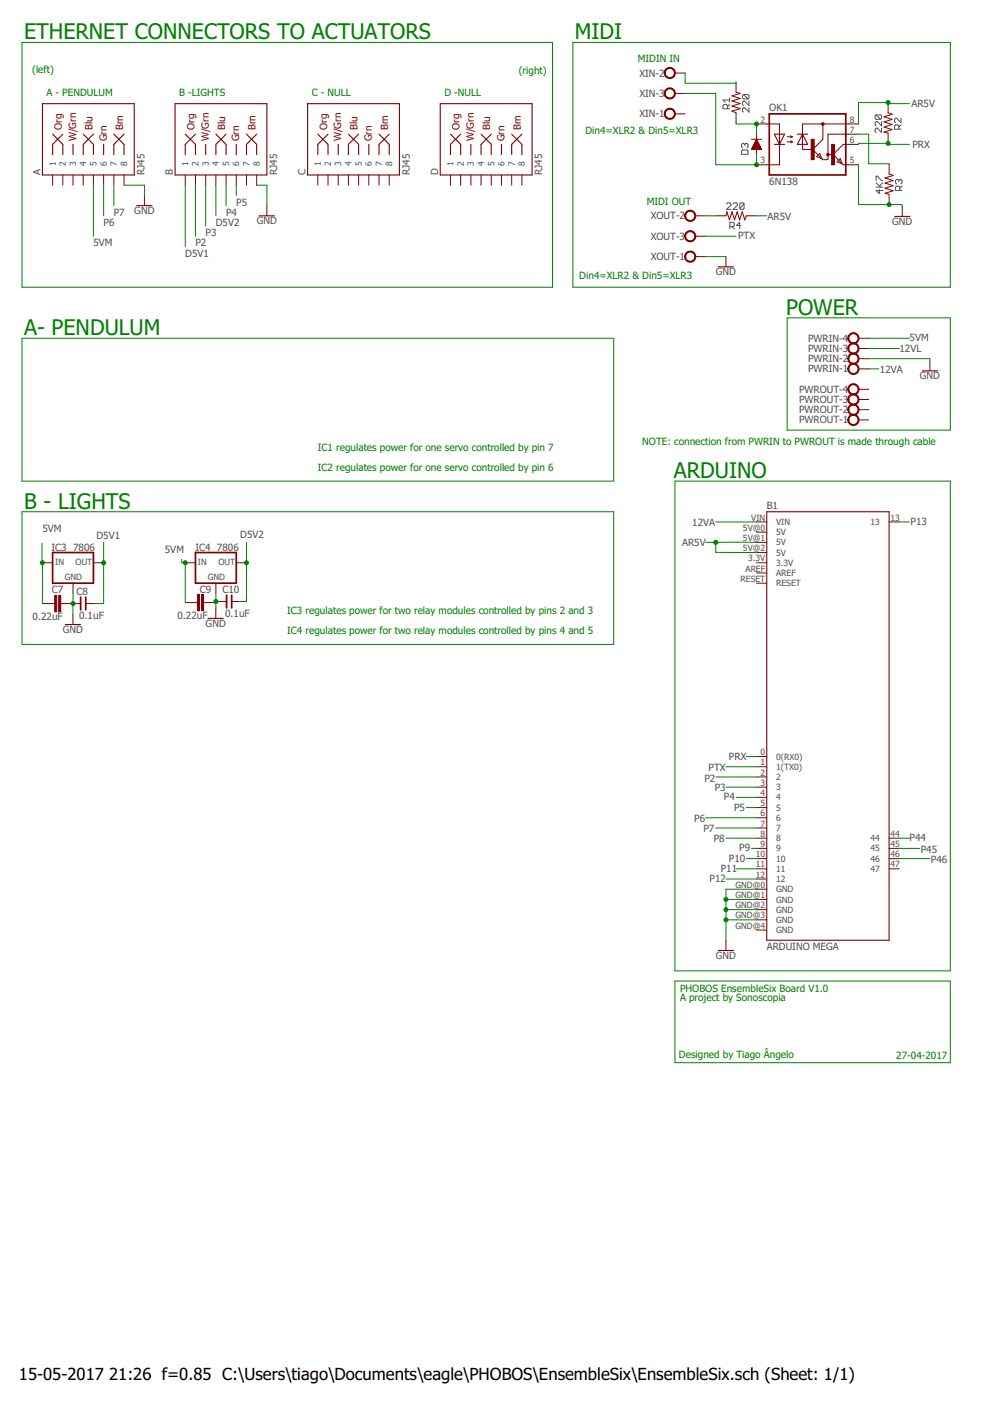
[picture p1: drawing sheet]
<svg xmlns="http://www.w3.org/2000/svg" width="210mm" height="297mm" viewBox="0 0 210 297" stroke-linecap="round" stroke-linejoin="round" font-family="sans-serif">
<g fill="none" stroke="#505050" stroke-width=".21">
<path d="M153.9 23v-.7l-.2-.2h-.5l-.2 .2v.7h1.4M154.4 22.1l-.5 .5M154.4 21.2h-1.4l.5 .4M154.4 20.7v.9M156.9 32l.2-.3h1l.2 .3v.6h-1.4zM157.3 20h1l.2 .2v.5l-.2 .2M157.3 20l-.2 .2v.5l.2 .2h1M157.3 20l1 .9M157.6 30.6l.2-.3 .5 .3v.4l-.2 .3M157.6 30.6l-.2-.3-.5 .3v.4l.2 .3M157.6 30.6v.2M158.5 21.4v.9l-.9-.9-.5 .2v.5l.2 .2"/>
<path d="M158.5 22.8v.9l-.9-.9-.5 .2v.5l.2 .2M185.4 39.6h1.4M185.4 38.7l.9 .9M185.4 38.2v-.9h.2l.9 .9h.3M185.4 24.3h.9l.2 .3v.4l-.2 .3M185.4 24.3l-.2 .3v.4l.2 .3h.9M185.4 24.3l.9 1M186.5 25.7v.9l-.9-.9-.4 .3v.4l.2 .2M186.5 27.1v.9l-.9-.9-.4 .2v.5l.2 .2M186.8 38.7l-.7 .7M190.2 27.3v-.7l-.3-.2h-.4l-.2 .2v.7h1.3M190.2 38.2v.2"/>
<path d="M190.2 38.2l-.3-.2-.4 .2v.5l.2 .2M190.2 38.2l.2-.2 .5 .2v.5l-.3 .2M190.6 25v1l-.9-1-.4 .3v.4l.2 .3M190.6 26.4l-.4 .5M190.9 39.4l-.5 .4M153.7 43.2l.3-.3h.4l.3 .3v.2l-1 .9h1M154.4 47.9h.7l.3-.2v-.5l-.3-.2h-.7v1.4M154.9 47.9l.5 .5M155.1 43.2l.3-.3h.4l.2 .3v.2l-.9 .9h.9M156.7 47.7h-.9l.7-.7v1.4M157.4 43.2v.9l-.2 .2h-.4l-.3-.2M157.4 43.2l-.2-.3h-.4l-.3 .3v.9"/>
<path d="M157.4 43.2l-.9 .9M186.1 40.1v.9l-.7-.7h1.4M190.4 40.3v-.7l-.2-.2h-.5l-.2 .2v.7h1.4"/>
</g>
<g fill="none" stroke="#800000" stroke-width=".23">
<path d="M9 21.9h19.4v15.1h-19.4zM11.1 28.4l2.2 2.1v2.2M13.3 28.4l-2.2 2.1v2.2M15.5 30.5v2.2M17.6 28.4l2.2 2.1v2.2M19.8 28.4l-2.2 2.1v2.2M21.9 30.5v2.2M24.1 28.4l2.1 2.1v2.2M26.2 28.4l-2.1 2.1v2.2M37 21.9h19.5v15.1h-19.5zM39.2 28.4l2.2 2.1v2.2M41.4 28.4l-2.2 2.1v2.2"/>
<path d="M43.5 30.5v2.2M45.7 28.4l2.1 2.1v2.2M47.8 28.4l-2.1 2.1v2.2M50 30.5v2.2M52.2 28.4l2.1 2.1v2.2M54.3 28.4l-2.1 2.1v2.2M65.1 21.9h19.4v15.1h-19.4zM67.2 28.4l2.2 2.1v2.2M69.4 28.4l-2.2 2.1v2.2M71.6 30.5v2.2M73.7 28.4l2.2 2.1v2.2M75.9 28.4l-2.2 2.1v2.2"/>
<path d="M78 30.5v2.2M80.2 28.4l2.2 2.1v2.2M82.4 28.4l-2.2 2.1v2.2M93.2 21.9h19.4v15.1h-19.4zM95.3 28.4l2.2 2.1v2.2M97.5 28.4l-2.2 2.1v2.2M99.6 30.5v2.2M101.8 28.4l2.1 2.1v2.2M103.9 28.4l-2.1 2.1v2.2M106.1 30.5v2.2M108.3 28.4l2.1 2.1v2.2M110.4 28.4l-2.1 2.1v2.2"/>
<path d="M163.9 28.4h2.1l-1.1 2.1zM163.9 30.5h2.1M164.9 28.4v2.1M168.7 28.4h2.2M169.8 28.4l1.1 2.1h-2.2zM169.8 28.4v2.1M28.9 43.5h3.3M54.8 45.7h3.3M152 56.5h3.2M189.3 45.8h3.3M195.2 78.5h3.2M162.2 108.3h25.9v90.6h-25.9z"/>
<path d="M13.8 132.1h3.3M44 130.8h3.3M152 201.1h3.2"/>
</g>
<g fill="none" stroke="#800000" stroke-width=".21">
<path d="M142.8 15.5h2.2M142.8 19.8h2.2M155.7 17.4v2.1l.9 .2-1.7 .6 1.7 .5-1.7 .6 1.7 .5-1.7 .5 1.7 .6-1.7 .5 .8 .4v2.1M11.1 37v2.2M13.3 37v2.2M15.5 37v2.2M17.6 37v2.2M19.8 37v2.2M21.9 37v2.2M24.1 37v2.2M26.2 37v2.2M39.2 37v2.2"/>
<path d="M41.4 37v2.2M43.5 37v2.2M45.7 37v2.2M47.8 37v2.2M50 37v2.2M52.2 37v2.2M54.3 37v2.2M67.2 37v2.2M69.4 37v2.2M71.6 37v2.2M73.7 37v2.2M75.9 37v2.2"/>
<path d="M78 37v2.2M80.2 37v2.2M82.4 37v2.2M95.3 37v2.2M97.5 37v2.2M99.6 37v2.2M101.8 37v2.2M103.9 37v2.2M106.1 37v2.2M108.3 37v2.2M110.4 37v2.2M142.8 24.1h2.2"/>
<path d="M159 29.5h2.2M159 31.5h2.1M159.1 31.5h2M159.1 31.3h1.9M159.2 31.2h1.8M159.2 31.2h1.7M159.3 31.1h1.6M159.3 31h1.5M159.4 30.9h1.4M159.4 30.8h1.3M159.5 30.7h1.2M159.5 30.6h1.1"/>
<path d="M159.6 30.5h1M159.6 30.4h.9M159.7 30.3h.8M159.7 30.2h.7M159.8 30.1h.6M159.8 30h.5M159.9 29.9h.4M159.9 29.8h.3M160 29.7h.2M160 29.6h.1M160.1 26.2h4.8v2.2M160.1 29.5l1.1 2.1h-2.2z"/>
<path d="M160.1 28.4v1.1M160.1 31.6v1.1M164.9 30.5v4.4h-4.8M166.6 28.9h1M166.6 30h1M167.3 28.7l.3 .2M167.3 29.8l.3 .2M167.6 28.9l-.3 .2M167.6 30l-.3 .2M169.8 30.5v1.1h2.2M172 31.6l1.9 2M173.5 32.5l.4 1.1-1.1-.5z"/>
<path d="M174.1 26.2v3.3l-2.1 2.1M175.2 32.7h1.1M176.3 32.7l1.9 1.9M177.1 34.2l.7-.6 .4 1zM178.2 34.6l.2 .3h3.3M181.7 28.4h-6.5v5.4h-1.1l-.2-.2M181.7 26.2h-11.9v2.2M181.7 30.5h-3.3l-2.1 2.2M187.9 21.7v2.2l.9 .3-1.8 .5 1.8 .6-1.8 .5 1.8 .5-1.8 .6 1.8 .5-1.8 .6 .9 .2v2.1M188.1 34.6v2.2l.9 .3-1.7 .6 1.7 .5-1.7 .5 1.7 .6-1.7 .5 1.7 .6-1.7 .5 .8 .2v2.2M30.6 41.3v2.2M56.5 43.5v2.2"/>
<path d="M147.1 54.3h2.2M147.1 45.7h2.2M147.1 50h2.2M151.4 45.7h2.2l.2-.9 .5 1.7 .6-1.7 .5 1.7 .6-1.7 .5 1.7 .6-1.7 .5 1.7 .3-.8h2.2M153.6 54.3v2.2M190.9 43.6v2.2M181.7 78h2.1M181.7 75.9h2.1M181.7 73.7h2.1M181.7 71.6h2.1M196.8 76.3v2.2M181.7 88.8h2.1"/>
<path d="M181.7 86.7h2.1M181.7 84.5h2.1M181.7 82.4h2.1M9 119.1h2.1M19.8 119.1h2.1M39.2 119.1h2.2M50 119.1h2.2M160.1 112.6h2.1M160.1 114.7h2.1M160.1 110.4h2.1M160.1 116.9h2.1M160.1 119.1h2.1"/>
<path d="M188.1 110.4h2.2M9 127.7h2.6M12.9 127.7h4.2M15.4 130v2.1M15.5 123.4v2.1M18.1 127.7h1.7M39.2 127.5h2.6M43.1 127.5h2.6M45.7 128.7v2.1M45.7 123.4v2.1M46.3 127.3h1.6M49 127.3h1.6"/>
<path d="M160.1 123.4h2.1M160.1 121.2h2.1M160.1 162.2h2.1M160.1 164.4h2.1M160.1 166.5h2.1M160.1 168.7h2.1M160.1 170.9h2.1M160.1 173h2.1M160.1 175.2h2.1M160.1 177.3h2.1M160.1 179.5h2.1M160.1 160.1h2.1"/>
<path d="M188.1 177.3h2.2M188.1 179.5h2.2M153.6 198.9v2.2M160.1 181.7h2.1M160.1 196.8h2.1M160.1 183.8h2.1M160.1 186h2.1M160.1 188.1h2.1M160.1 190.3h2.1M160.1 192.4h2.1M160.1 194.6h2.1M188.1 181.7h2.2"/>
<path d="M188.1 183.8h2.2"/>
</g>
<path d="M162.8 24.1h16.2v12.9h-16.2zM11.1 116.9h8.7v6.5h-8.7zM41.4 116.9h8.6v6.5h-8.6zM17.1 126.3v2.7M18.1 126.3v2.7M47.9 125.9v2.7M49 125.9v2.7" fill="none" stroke="#800000" stroke-width=".36"/>
<g fill="#800000" stroke="#800000" stroke-width=".21">
<path d="M140.9 23.2a1.18 1.18 0 0 1 1.9 .3 1.18 1.18 0 0 1-.8 1.7 1.18 1.18 0 0 1-1.5-1.1h.3a.97 .97 0 0 1 1.3-.9 .97 .97 0 0 1 .3 1.6 .97 .97 0 0 1-1.6-.5v-.2h-.3z" fill-rule="evenodd"/>
<path d="M140.9 14.6a1.18 1.18 0 0 1 1.9 .3 1.18 1.18 0 0 1-.8 1.7 1.18 1.18 0 0 1-1.5-1.1h.3a.97 .97 0 0 1 1.3-1 .97 .97 0 0 1 .3 1.6 .97 .97 0 0 1-1.6-.4v-.2h-.3z" fill-rule="evenodd"/>
<path d="M140.9 18.9a1.18 1.18 0 0 1 1.9 .3 1.18 1.18 0 0 1-.8 1.7 1.18 1.18 0 0 1-1.5-1.1h.3a.97 .97 0 0 1 1.3-1 .97 .97 0 0 1 .3 1.7 .97 .97 0 0 1-1.6-.5v-.2h-.3z" fill-rule="evenodd"/>
<path d="M145.2 53.4a1.18 1.18 0 0 1 1.9 .3 1.18 1.18 0 0 1-.8 1.7 1.18 1.18 0 0 1-1.4-1.1h.2a.97 .97 0 0 1 1.3-.9 .97 .97 0 0 1 .3 1.6 .97 .97 0 0 1-1.6-.4v-.3h-.2z" fill-rule="evenodd"/>
<path d="M145.2 44.8a1.18 1.18 0 0 1 1.9 .3 1.18 1.18 0 0 1-.8 1.7 1.18 1.18 0 0 1-1.4-1.1h.2a.97 .97 0 0 1 1.3-.9 .97 .97 0 0 1 .3 1.6 .97 .97 0 0 1-1.6-.5v-.2h-.2z" fill-rule="evenodd"/>
<path d="M145.2 49.1a1.18 1.18 0 0 1 1.9 .3 1.18 1.18 0 0 1-.8 1.7 1.18 1.18 0 0 1-1.4-1.1h.2a.97 .97 0 0 1 1.3-.9 .97 .97 0 0 1 .3 1.6 .97 .97 0 0 1-1.6-.5v-.2h-.2z" fill-rule="evenodd"/>
<path d="M179.8 77.2a1.19 1.19 0 0 1 1.8 .3 1.19 1.19 0 0 1-.7 1.7 1.19 1.19 0 0 1-1.5-1.2h.2a.97 .97 0 0 1 1.4-.8 .97 .97 0 0 1 .2 1.7 .97 .97 0 0 1-1.6-.6v-.3h-.2z" fill-rule="evenodd"/>
<path d="M179.8 75a1.19 1.19 0 0 1 1.8 .3 1.19 1.19 0 0 1-.7 1.7 1.19 1.19 0 0 1-1.5-1.1h.2a.97 .97 0 0 1 1.5-.8 .97 .97 0 0 1 .1 1.6 .97 .97 0 0 1-1.6-.5v-.3h-.2z" fill-rule="evenodd"/>
<path d="M179.8 72.9a1.19 1.19 0 0 1 1.8 .3 1.19 1.19 0 0 1-.7 1.7 1.19 1.19 0 0 1-1.5-1.2h.2a.97 .97 0 0 1 1.5-.8 .97 .97 0 0 1 .1 1.7 .97 .97 0 0 1-1.6-.6v-.3h-.2z" fill-rule="evenodd"/>
<path d="M179.8 70.7a1.19 1.19 0 0 1 1.8 .3 1.19 1.19 0 0 1-.7 1.7 1.19 1.19 0 0 1-1.5-1.1h.2a.97 .97 0 0 1 1.5-.8 .97 .97 0 0 1 .1 1.6 .97 .97 0 0 1-1.6-.6v-.2h-.2z" fill-rule="evenodd"/>
<path d="M179.8 88a1.19 1.19 0 0 1 1.8 .3 1.19 1.19 0 0 1-.7 1.7 1.19 1.19 0 0 1-1.5-1.2h.2a.97 .97 0 0 1 1.4-.8 .97 .97 0 0 1 .2 1.7 .97 .97 0 0 1-1.6-.6v-.3h-.2z" fill-rule="evenodd"/>
<path d="M179.8 85.8a1.19 1.19 0 0 1 1.8 .3 1.19 1.19 0 0 1-.7 1.7 1.19 1.19 0 0 1-1.5-1.1h.2a.97 .97 0 0 1 1.4-.8 .97 .97 0 0 1 .2 1.6 .97 .97 0 0 1-1.6-.6v-.2h-.2z" fill-rule="evenodd"/>
<path d="M179.8 83.7a1.19 1.19 0 0 1 1.8 .3 1.19 1.19 0 0 1-.7 1.7 1.19 1.19 0 0 1-1.5-1.2h.2a.97 .97 0 0 1 1.4-.8 .97 .97 0 0 1 .2 1.6 .97 .97 0 0 1-1.6-.5v-.3h-.2z" fill-rule="evenodd"/>
<path d="M179.8 81.5a1.19 1.19 0 0 1 1.8 .3 1.19 1.19 0 0 1-.7 1.7 1.19 1.19 0 0 1-1.5-1.1h.2a.97 .97 0 0 1 1.4-.9 .97 .97 0 0 1 .2 1.7 .97 .97 0 0 1-1.6-.6v-.2h-.2z" fill-rule="evenodd"/>
<circle cx="174.1" cy="26.2" r=".29"/>
<circle cx="175.2" cy="32.7" r=".29"/>
</g>
<g fill="#800000" stroke="#800000" stroke-width=".21">
<path d="M171.6 29.5h.7v4.3h-.7z"/>
<path d="M176 30.5h.6v4.4h-.6z"/>
<path d="M11.6 126h.4v3.4h-.4z"/>
<path d="M12.4 126h.4v3.4h-.4z"/>
<path d="M41.8 125.8h.4v3.4h-.4z"/>
<path d="M42.7 125.8h.4v3.4h-.4z"/>
</g>
<g fill="none" stroke="#008000" stroke-width=".21">
<path d="M4.7 9h112.2v51.8h-112.2zM121.2 9h79.9v51.8h-79.9zM145 19.8h6.4v15.1h8.7v-2.2M145 15.5v2.1h10.7v-.2M19.8 39.2v10.8M21.9 39.2v6.5M24.1 39.2v4.3M26.2 39.2h4.4v2.1M39.2 39.2v12.9M41.4 39.2v10.8M43.5 39.2v8.6M45.7 39.2v6.5"/>
<path d="M47.8 39.2v4.3M50 39.2v2.1M54.3 39.2h2.2v4.3M155.7 26v.2h4.4v2.2M181.7 34.9v8.4h9.1l.1 .3M181.7 30.5v-.2h6.2v.2h4.5M181.7 28.4h2.1v6.2h4.3M192.4 21.9h-4.5v-.2h-6.2v4.5M149.3 54.3h4.3M149.3 50h6.5M149.3 45.7h2.1M160.1 45.7h2.1"/>
<path d="M4.7 71.6h125.2v30.2h-125.2zM166.6 67.2h34.5v23.8h-34.5zM183.8 75.9h13v.4M183.8 73.7h6.5M183.8 71.6h8.6M183.8 78h2.2M4.7 108.3h125.2v28h-125.2zM8.9 114.9l.1 12.8M21.9 114.7v13h-2.1M38.5 118.4v.7h.7v8.4M52.2 114.7v12.6h-1.6M142.8 101.8h58.3v103.6h-58.3z"/>
<path d="M149.3 114.7h2.1M151.4 110.4h8.7M151.4 114.7v2.2h8.7M151.4 114.7h8.7M190.3 110.4h2.1M15.4 127.7h.1M15.5 125.5l-.1 4.5M45.7 128.7h.1M45.7 125.5v3.2M45.7 127.3h.6M149.3 173h10.8M151.4 164.4h8.7"/>
<path d="M151.4 175.2h8.7M153.6 166.5h6.5M153.6 177.3h6.5M153.6 162.2h6.5M155.8 168.7h4.3M157.9 170.9h2.2M157.9 160.1h2.2M159 179.5h1.1M190.3 177.3h2.1M190.3 179.5h4.3M153.6 190.3h6.5M153.6 192.4h6.5"/>
<path d="M153.6 194.6h6.5M153.6 186h6.5M155.8 183.8h4.3M157.9 181.7h2.2M160.1 188.1h-6.5v10.8M190.3 181.7h6.5M142.8 207.6h58.3v17.2h-58.3z"/>
</g>
<g fill="#008000" stroke="#008000" stroke-width=".21">
<circle cx="188.1" cy="43.3" r=".42"/>
<circle cx="153.6" cy="190.3" r=".42"/>
<circle cx="153.6" cy="192.4" r=".42"/>
<circle cx="153.6" cy="194.6" r=".42"/>
<circle cx="15.5" cy="127.7" r=".42"/>
<circle cx="45.7" cy="127.3" r=".42"/>
<circle cx="160.1" cy="34.9" r=".42"/>
<circle cx="160.1" cy="26.2" r=".42"/>
<circle cx="187.9" cy="30.3" r=".42"/>
<circle cx="151.4" cy="114.7" r=".42"/>
<circle cx="187.9" cy="21.7" r=".42"/>
<circle cx="9" cy="119.1" r=".42"/>
<circle cx="39.2" cy="119.1" r=".42"/>
<circle cx="21.9" cy="119.1" r=".42"/>
<circle cx="52.2" cy="119.1" r=".42"/>
</g>
<g font-size="4.6" fill="#008000">
<text x="5.1" y="8.3">ETHERNET CONNECTORS TO ACTUATORS</text>
<text x="121.7" y="8.3">MIDI</text>
<text x="5.1" y="70.9">A- PENDULUM</text>
<text x="166.3" y="66.6">POWER</text>
<text x="142.6" y="101.1">ARDUINO</text>
<text x="5.1" y="107.6">B - LIGHTS</text>
</g>
<g font-size="3.5">
<text x="4" y="292">15-05-2017</text>
<text x="23.1" y="292">21:26 f=0.85 C:\Users\tiago\Documents\eagle\PHOBOS\EnsembleSix\EnsembleSix.sch (Sheet: 1/1)</text>
</g>
<g font-size="2.1" fill="#008000">
<text x="6.8" y="15.4">(left)</text>
<text x="109.8" y="15.7">(right)</text>
<text x="135" y="13.1">MIDIN IN</text>
<text x="9.8" y="20.4">A - PENDULUM</text>
<text x="37.9" y="20.4">B -LIGHTS</text>
<text x="66" y="20.4">C - NULL</text>
<text x="94" y="20.4">D -NULL</text>
<text x="123.9" y="28.4">Din4=XLR2 &amp; Din5=XLR3</text>
<text x="136.8" y="43.3">MIDI OUT</text>
<text x="122.6" y="59">Din4=XLR2 &amp; Din5=XLR3</text>
<text x="67.3" y="95.3">IC1 regulates power for one servo controlled by pin 7</text>
<text x="135.9" y="94.2">NOTE: connection from PWRIN to PWROUT is made through cable</text>
<text x="67.3" y="99.6">IC2 regulates power for one servo controlled by pin 6</text>
<text x="60.8" y="129.9">IC3 regulates power for two relay modules controlled by pins 2 and 3</text>
<text x="60.8" y="134.2">IC4 regulates power for two relay modules controlled by pins 4 and 5</text>
<text x="143.9" y="209.9">PHOBOS EnsembleSix Board V1.0</text>
<text x="143.9" y="211.9">A project by Sonoscopia</text>
<text x="143.7" y="223.8">Designed by Tiago Ângelo</text>
<text x="189.6" y="224">27-04-2017</text>
</g>
<g font-size="2.1" fill="#505050">
<text x="135.3" y="16.2">XIN-2</text>
<text x="135.3" y="20.5">XIN-3</text>
<text x="162.8" y="23.5">OK1</text>
<text x="192.8" y="22.6">AR5V</text>
<text x="135.3" y="24.8">XIN-1</text>
<text x="193.1" y="31.4">PRX</text>
<text x="8.5" y="37" transform="rotate(-90 8.5 37)">A</text>
<text x="30.6" y="37" transform="rotate(-90 30.6 37)">RJ45</text>
<text x="36.6" y="37" transform="rotate(-90 36.6 37)">B</text>
<text x="58.6" y="37" transform="rotate(-90 58.6 37)">RJ45</text>
<text x="64.7" y="37" transform="rotate(-90 64.7 37)">C</text>
<text x="86.7" y="37" transform="rotate(-90 86.7 37)">RJ45</text>
<text x="92.7" y="37" transform="rotate(-90 92.7 37)">D</text>
<text x="114.7" y="37" transform="rotate(-90 114.7 37)">RJ45</text>
<text x="162.8" y="39.2">6N138</text>
<text x="21.9" y="47.8">P6</text>
<text x="24.1" y="45.7">P7</text>
<text x="28.4" y="45.2">GND</text>
<text x="45.7" y="47.8">D5V2</text>
<text x="47.8" y="45.7">P4</text>
<text x="50" y="43.5">P5</text>
<text x="54.3" y="47.4">GND</text>
<text x="137.7" y="46.4">XOUT-2</text>
<text x="162.4" y="46.5">AR5V</text>
<text x="188.8" y="47.5">GND</text>
<text x="19.8" y="52.1">5VM</text>
<text x="41.4" y="52.1">P2</text>
<text x="43.5" y="50">P3</text>
<text x="137.7" y="50.7">XOUT-3</text>
<text x="156.2" y="50.6">PTX</text>
<text x="39.2" y="54.3">D5V1</text>
<text x="137.7" y="55">XOUT-1</text>
<text x="151.5" y="58.2">GND</text>
<text x="171" y="76.6">PWRIN-2</text>
<text x="171" y="74.5">PWRIN-3</text>
<text x="171" y="72.3">PWRIN-4</text>
<text x="190.3" y="74.4">12VL</text>
<text x="192.5" y="72.2">5VM</text>
<text x="169.1" y="83.1">PWROUT-4</text>
<text x="171" y="78.8">PWRIN-1</text>
<text x="186.2" y="78.9">12VA</text>
<text x="194.6" y="80.2">GND</text>
<text x="169.1" y="89.6">PWROUT-1</text>
<text x="169.1" y="87.4">PWROUT-2</text>
<text x="169.1" y="85.3">PWROUT-3</text>
<text x="162.2" y="107.6">B1</text>
<text x="9" y="112.6">5VM</text>
<text x="50.9" y="113.9">D5V2</text>
<text x="146.5" y="111.3">12VA</text>
<text x="192.7" y="111.1">P13</text>
<text x="10.9" y="116.5">IC3</text>
<text x="15.4" y="116.5">7806</text>
<text x="20.4" y="114.1">D5V1</text>
<text x="34.9" y="116.9">5VM</text>
<text x="41.4" y="116.5">IC4</text>
<text x="45.9" y="116.5">7806</text>
<text x="144.3" y="115.6">AR5V</text>
<text x="11" y="125.4">C7</text>
<text x="16.2" y="125.9">C8</text>
<text x="42.3" y="125.4">C9</text>
<text x="47.1" y="125.4">C10</text>
<text x="6.9" y="131.1">0.22uF</text>
<text x="16.7" y="131">0.1uF</text>
<text x="37.5" y="130.9">0.22uF</text>
<text x="47.6" y="130.6">0.1uF</text>
<text x="13.3" y="133.8">GND</text>
<text x="43.5" y="132.6">GND</text>
<text x="154.2" y="160.7">PRX</text>
<text x="149.1" y="165.5">P2</text>
<text x="149.9" y="163.1">PTX</text>
<text x="151.2" y="167.4">P3</text>
<text x="146.9" y="173.9">P6</text>
<text x="153.2" y="169.4">P4</text>
<text x="155.3" y="171.5">P5</text>
<text x="148.9" y="176">P7</text>
<text x="151" y="178.2">P8</text>
<text x="192.5" y="178">P44</text>
<text x="152.5" y="184.5">P11</text>
<text x="154.2" y="182.3">P10</text>
<text x="156.4" y="180.1">P9</text>
<text x="194.8" y="180.4">P45</text>
<text x="197" y="182.5">P46</text>
<text x="150.1" y="186.6">P12</text>
<text x="151.5" y="202.8">GND</text>
<text x="162.2" y="201.1">ARDUINO MEGA</text>
</g>
<g font-size="2.1" fill="#800000">
<text x="13.1" y="27.5" transform="rotate(-90 13.1 27.5)">Org</text>
<text x="16.1" y="29.9" transform="rotate(-90 16.1 29.9)">W/Grn</text>
<text x="19.6" y="27.5" transform="rotate(-90 19.6 27.5)">Blu</text>
<text x="22.6" y="29.9" transform="rotate(-90 22.6 29.9)">Grn</text>
<text x="26" y="27.5" transform="rotate(-90 26 27.5)">Brn</text>
<text x="41.1" y="27.5" transform="rotate(-90 41.1 27.5)">Org</text>
<text x="44.2" y="29.9" transform="rotate(-90 44.2 29.9)">W/Grn</text>
<text x="47.6" y="27.5" transform="rotate(-90 47.6 27.5)">Blu</text>
<text x="50.6" y="29.9" transform="rotate(-90 50.6 29.9)">Grn</text>
<text x="54.1" y="27.5" transform="rotate(-90 54.1 27.5)">Brn</text>
<text x="69.2" y="27.5" transform="rotate(-90 69.2 27.5)">Org</text>
<text x="72.2" y="29.9" transform="rotate(-90 72.2 29.9)">W/Grn</text>
<text x="75.7" y="27.5" transform="rotate(-90 75.7 27.5)">Blu</text>
<text x="78.7" y="29.9" transform="rotate(-90 78.7 29.9)">Grn</text>
<text x="82.2" y="27.5" transform="rotate(-90 82.2 27.5)">Brn</text>
<text x="97.3" y="27.5" transform="rotate(-90 97.3 27.5)">Org</text>
<text x="100.3" y="29.9" transform="rotate(-90 100.3 29.9)">W/Grn</text>
<text x="103.7" y="27.5" transform="rotate(-90 103.7 27.5)">Blu</text>
<text x="106.8" y="29.9" transform="rotate(-90 106.8 29.9)">Grn</text>
<text x="110.2" y="27.5" transform="rotate(-90 110.2 27.5)">Brn</text>
</g>
<g font-size="1.8" fill="#505050">
<text x="160.9" y="25.9">2</text>
<text x="179.8" y="28.1">7</text>
<text x="179.8" y="25.9">8</text>
<text x="11.8" y="35" transform="rotate(-90 11.8 35)">1</text>
<text x="13.9" y="35" transform="rotate(-90 13.9 35)">2</text>
<text x="16.1" y="35" transform="rotate(-90 16.1 35)">3</text>
<text x="18.3" y="35" transform="rotate(-90 18.3 35)">4</text>
<text x="20.4" y="35" transform="rotate(-90 20.4 35)">5</text>
<text x="22.6" y="35" transform="rotate(-90 22.6 35)">6</text>
<text x="24.7" y="35" transform="rotate(-90 24.7 35)">7</text>
<text x="26.9" y="35" transform="rotate(-90 26.9 35)">8</text>
<text x="39.8" y="35" transform="rotate(-90 39.8 35)">1</text>
<text x="42" y="35" transform="rotate(-90 42 35)">2</text>
<text x="44.2" y="35" transform="rotate(-90 44.2 35)">3</text>
<text x="46.3" y="35" transform="rotate(-90 46.3 35)">4</text>
<text x="48.5" y="35" transform="rotate(-90 48.5 35)">5</text>
<text x="50.6" y="35" transform="rotate(-90 50.6 35)">6</text>
<text x="52.8" y="35" transform="rotate(-90 52.8 35)">7</text>
<text x="55" y="35" transform="rotate(-90 55 35)">8</text>
<text x="67.9" y="35" transform="rotate(-90 67.9 35)">1</text>
<text x="70.1" y="35" transform="rotate(-90 70.1 35)">2</text>
<text x="72.2" y="35" transform="rotate(-90 72.2 35)">3</text>
<text x="74.4" y="35" transform="rotate(-90 74.4 35)">4</text>
<text x="76.5" y="35" transform="rotate(-90 76.5 35)">5</text>
<text x="78.7" y="35" transform="rotate(-90 78.7 35)">6</text>
<text x="80.9" y="35" transform="rotate(-90 80.9 35)">7</text>
<text x="83" y="35" transform="rotate(-90 83 35)">8</text>
<text x="96" y="35" transform="rotate(-90 96 35)">1</text>
<text x="98.1" y="35" transform="rotate(-90 98.1 35)">2</text>
<text x="100.3" y="35" transform="rotate(-90 100.3 35)">3</text>
<text x="102.4" y="35" transform="rotate(-90 102.4 35)">4</text>
<text x="104.6" y="35" transform="rotate(-90 104.6 35)">5</text>
<text x="106.8" y="35" transform="rotate(-90 106.8 35)">6</text>
<text x="108.9" y="35" transform="rotate(-90 108.9 35)">7</text>
<text x="111.1" y="35" transform="rotate(-90 111.1 35)">8</text>
<text x="160.9" y="34.6">3</text>
<text x="179.8" y="34.6">5</text>
<text x="179.8" y="30.3">6</text>
<text x="157.2" y="112.3">5V@0</text>
<text x="159" y="110.1">VIN</text>
<text x="164.2" y="113.2">5V</text>
<text x="164.2" y="111.1">VIN</text>
<text x="184.2" y="111.1">13</text>
<text x="188.4" y="110.1">13</text>
<text x="11.7" y="119.6">IN</text>
<text x="16" y="119.6">OUT</text>
<text x="41.9" y="119.6">IN</text>
<text x="46.2" y="119.6">OUT</text>
<text x="157.2" y="114.4">5V@1</text>
<text x="157.2" y="116.6">5V@2</text>
<text x="158.3" y="118.8">3.3V</text>
<text x="164.2" y="115.4">5V</text>
<text x="164.2" y="117.5">5V</text>
<text x="164.2" y="119.7">3.3V</text>
<text x="13.7" y="122.7">GND</text>
<text x="43.9" y="122.7">GND</text>
<text x="156.7" y="123.1">RESET</text>
<text x="157.7" y="120.9">AREF</text>
<text x="164.2" y="124">RESET</text>
<text x="164.2" y="121.9">AREF</text>
<text x="160.9" y="161.9">1</text>
<text x="160.9" y="159.8">0</text>
<text x="164.2" y="160.7">0(RX0)</text>
<text x="160.9" y="164.1">2</text>
<text x="160.9" y="166.2">3</text>
<text x="164.2" y="162.9">1(TX0)</text>
<text x="164.2" y="165">2</text>
<text x="164.2" y="167.2">3</text>
<text x="160.9" y="168.4">4</text>
<text x="160.9" y="170.6">5</text>
<text x="160.9" y="172.7">6</text>
<text x="164.2" y="169.4">4</text>
<text x="164.2" y="171.5">5</text>
<text x="164.2" y="173.7">6</text>
<text x="160.9" y="174.9">7</text>
<text x="160.9" y="177">8</text>
<text x="160.9" y="179.2">9</text>
<text x="164.2" y="175.8">7</text>
<text x="164.2" y="178">8</text>
<text x="184.2" y="178">44</text>
<text x="188.4" y="177">44</text>
<text x="188.4" y="179.2">45</text>
<text x="159.9" y="181.4">10</text>
<text x="159.9" y="183.5">11</text>
<text x="159.9" y="185.7">12</text>
<text x="164.2" y="180.1">9</text>
<text x="164.2" y="182.3">10</text>
<text x="164.2" y="184.5">11</text>
<text x="184.2" y="180.1">45</text>
<text x="184.2" y="182.3">46</text>
<text x="184.2" y="184.5">47</text>
<text x="188.4" y="181.4">46</text>
<text x="188.4" y="183.5">47</text>
<text x="155.6" y="187.8">GND@0</text>
<text x="155.6" y="190">GND@1</text>
<text x="164.2" y="186.6">12</text>
<text x="164.2" y="188.8">GND</text>
<text x="164.2" y="190.9">GND</text>
<text x="155.6" y="196.5">GND@4</text>
<text x="155.6" y="192.2">GND@2</text>
<text x="155.6" y="194.3">GND@3</text>
<text x="164.2" y="197.4">GND</text>
<text x="164.2" y="193.1">GND</text>
<text x="164.2" y="195.3">GND</text>
</g>
</svg>
